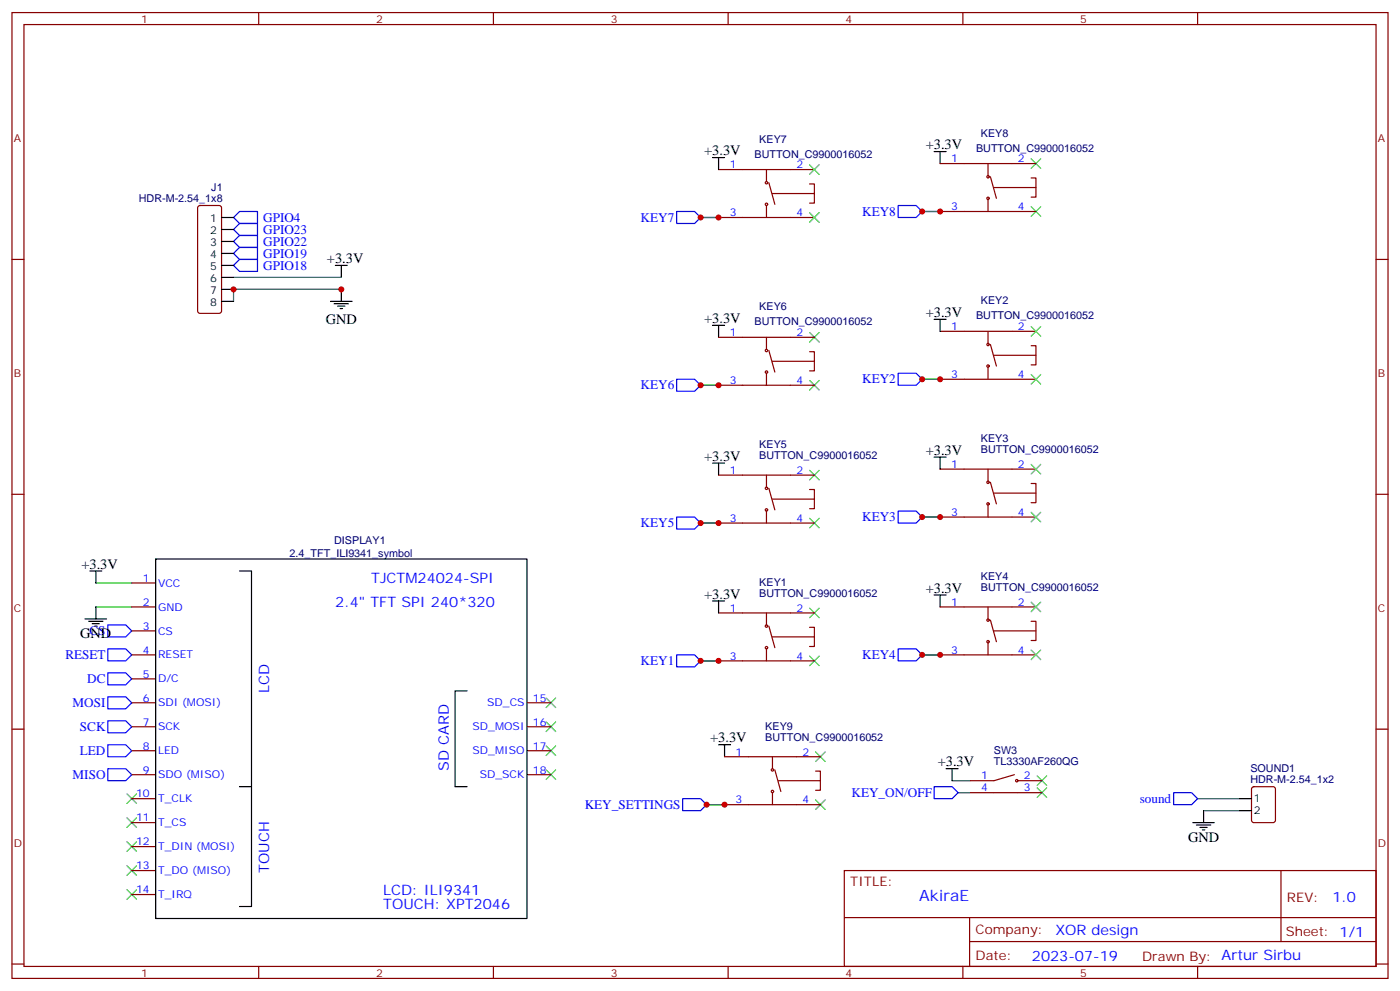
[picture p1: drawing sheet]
<svg xmlns="http://www.w3.org/2000/svg" width="412mm" height="292mm" viewBox="0 0 412 292" stroke-linecap="round" stroke-linejoin="round" font-family="sans-serif">
<g fill="none" stroke="#870000" stroke-width=".35">
<path d="M3.5 3.7h405.4v284.3h-405.4zM7.1 7.2h398.2v277.3h-398.2zM76.2 3.7v3.5M145.3 3.7v3.5M214.5 3.7v3.5M283.6 3.7v3.5M352.8 3.7v3.5M211.7 49.9h28.2M225.8 49.9v3.5M226.5 53.8l1.7 6.3M227.5 57h12.4M238.5 54.2h1.4v5.6h-1.4"/>
<path d="M276.9 48.2h28.3M291 48.2v3.5M291 58.7v3.6M291.7 52l1.8 6.4M292.8 55.2h12.4M303.7 52.4h1.5v5.6h-1.5M3.5 76.4h3.6M58.4 60.7l.5-.2h5.7l.5 .2 .2 .5v30.3l-.3 .5-.4 .3h-5.7l-.5-.3-.2-.5v-30.3zM211.7 64h28.2M225.8 60.5v3.5M276.9 62.3h28.3M405.3 76.4h3.6"/>
<path d="M211.7 99.3h28.2M225.8 99.3v3.5M276.9 97.5h28.3M291 97.5v3.6M211.7 113.4h28.2M225.8 109.9v3.5M226.5 103.2l1.7 6.3M227.5 106.4h12.4M238.5 103.5h1.4v5.7h-1.4M276.9 111.7h28.3M291 108.1v3.6M291.7 101.4l1.8 6.4"/>
<path d="M292.8 104.6h12.4M303.7 101.8h1.5v5.6h-1.5M211.7 139.9h28.2M225.8 139.9v3.5M276.9 138.1h28.3M291 138.1v3.5M3.5 145.5h3.6M211.7 154h28.2M225.8 150.5v3.5M226.5 143.8l1.7 6.3M227.5 146.9h12.4M238.5 144.1h1.4v5.7h-1.4"/>
<path d="M276.9 152.2h28.3M291 148.7v3.5M291.7 142l1.8 6.3M292.8 145.2h12.4M303.7 142.3h1.5v5.7h-1.5M405.3 145.5h3.6M38.8 171.6h7.1M38.8 178.7h7.1M276.9 178.7h28.3M291 178.7v3.5M38.8 185.7h7.1M38.8 192.8h7.1"/>
<path d="M38.8 199.8h7.1M211.7 194.6h28.2M211.7 180.4h28.2M225.8 180.4v3.6M225.8 191v3.6M226.5 184.3l1.7 6.4M227.5 187.5h12.4M238.5 184.7h1.4v5.6h-1.4M276.9 192.8h28.3M291 189.3v3.5M291.7 182.6l1.8 6.3M292.8 185.7h12.4"/>
<path d="M303.7 182.9h1.5v5.7h-1.5M3.5 214.7h3.6M38.8 206.9h7.1M38.8 214h7.1M155.2 206.9h7.1M155.2 214h7.1M405.3 214.7h3.6M38.8 221h7.1M38.8 228.1h7.1M38.8 235.1h7.1M155.2 221h7.1M155.2 228.1h7.1"/>
<path d="M213.4 236.9h28.3M213.4 222.8h28.3M227.5 222.8v3.5M227.5 233.4v3.5M228.2 226.7l1.8 6.3M229.3 229.8h12.4M240.2 227h1.5v5.7h-1.5M285.8 233.4h21.1M298.8 228.1l-6 1.7h-7M299.9 229.8h7M368.9 231.8l.5-.2h5.6l.7 .4v9.5l-.5 .6-5.8 .1-.7-.5v-9.4zM38.8 242.2h7.1"/>
<path d="M38.8 249.2h7.1M38.8 256.3h7.1M248.7 256.3h156.6v28.2h-156.6zM377.3 256.3v20.9M38.8 263.3h7.1M248.7 270.1h156.5M285.6 277.2h119.6M285.6 270.1v14.2M3.5 283.8h3.6M76.2 284.5v3.5M145.3 284.5v3.5M214.5 284.5v3.5"/>
<path d="M283.6 284.5v3.5M352.8 284.5v3.5M405.3 283.8h3.6"/>
<circle cx="225.8" cy="53.8" r=".35"/>
<circle cx="291" cy="58.4" r=".35"/>
<circle cx="291" cy="52" r=".35"/>
<circle cx="225.8" cy="60.1" r=".35"/>
<circle cx="225.8" cy="103.2" r=".35"/>
<circle cx="225.8" cy="109.5" r=".35"/>
<circle cx="291" cy="107.8" r=".35"/>
<circle cx="291" cy="101.4" r=".35"/>
<circle cx="225.8" cy="150.1" r=".35"/>
<circle cx="225.8" cy="143.8" r=".35"/>
<circle cx="291" cy="148.3" r=".35"/>
<circle cx="291" cy="142" r=".35"/>
<circle cx="225.8" cy="184.3" r=".35"/>
<circle cx="225.8" cy="190.7" r=".35"/>
<circle cx="291" cy="188.9" r=".35"/>
<circle cx="291" cy="182.6" r=".35"/>
<circle cx="227.5" cy="233" r=".35"/>
<circle cx="227.5" cy="226.7" r=".35"/>
<circle cx="299.5" cy="229.8" r=".35"/>
</g>
<g fill="none" stroke="#3c3" stroke-width=".35">
<path d="M238.5 48.5l2.8 2.8M241.3 48.5l-2.8 2.8M303.7 46.7l2.9 2.9M306.6 46.7l-2.9 2.9M238.5 62.6l2.8 2.8M241.3 62.6l-2.8 2.8M303.7 60.9l2.9 2.8M306.6 60.9l-2.9 2.8M238.5 97.9l2.8 2.8M241.3 97.9l-2.8 2.8M303.7 96.1l2.9 2.9M306.6 96.1l-2.9 2.9"/>
<path d="M238.5 112l2.8 2.8M241.3 112l-2.8 2.8M303.7 110.2l2.9 2.9M306.6 110.2l-2.9 2.9M238.5 138.5l2.8 2.8M241.3 138.5l-2.8 2.8M303.7 136.7l2.9 2.8M306.6 136.7l-2.9 2.8M238.5 152.6l2.8 2.8M241.3 152.6l-2.8 2.8M303.7 150.8l2.9 2.8M306.6 150.8l-2.9 2.8"/>
<path d="M238.5 179l2.8 2.9M241.3 179l-2.8 2.9M303.7 177.3l2.9 2.8M306.6 177.3l-2.9 2.8M238.5 193.1l2.8 2.9M241.3 193.1l-2.8 2.9M303.7 191.4l2.9 2.8M306.6 191.4l-2.9 2.8M160.9 205.5l2.8 2.8M160.9 212.5l2.8 2.9M160.9 219.6l2.8 2.8M163.7 205.5l-2.8 2.8"/>
<path d="M163.7 212.5l-2.8 2.9M163.7 219.6l-2.8 2.8M37.4 233.7l2.8 2.8M40.2 233.7l-2.8 2.8M160.9 226.7l2.8 2.8M163.7 226.7l-2.8 2.8M240.2 235.5l2.9 2.8M240.2 221.4l2.9 2.8M243.1 235.5l-2.9 2.8M243.1 221.4l-2.9 2.8M305.5 228.4l2.8 2.8M305.5 232l2.8 2.8"/>
<path d="M308.3 228.4l-2.8 2.8M308.3 232l-2.8 2.8M37.4 254.9l2.8 2.8M37.4 247.8l2.8 2.8M37.4 240.8l2.8 2.8M40.2 254.9l-2.8 2.8M40.2 247.8l-2.8 2.8M40.2 240.8l-2.8 2.8M37.4 261.9l2.8 2.9M40.2 261.9l-2.8 2.9"/>
</g>
<g fill="none" stroke="#008700" stroke-width=".35">
<path d="M206.4 64h5.3M271.6 62.3h5.3M68.8 85.2h31.7h-31.7v3.5M68.8 81.7h31.7M206.4 113.4h5.3M271.6 111.7h5.3M206.4 154h5.3M271.6 152.2h5.3M28.2 171.6h10.6M28.2 178.7h10.6M206.4 194.6h5.3M271.6 192.8h5.3"/>
<path d="M208.1 236.9h5.3M280.5 229.8h5.3M282.2 233.4h3.6M352.8 235.1h12.3M354.5 238.7h10.6"/>
</g>
<g fill="none" stroke="#000" stroke-width=".35">
<path d="M209.9 46.4h3.5M211.7 46.4v3.5M275.2 44.6h3.5M276.9 44.6v3.6M65.3 78.1h3.5M65.3 64h3.5M65.3 67.6h3.5M65.3 71.1h3.5M65.3 74.6h3.5M98.8 78.1h3.5M100.5 78.1v3.6M65.3 88.7h3.5"/>
<path d="M65.3 81.7h3.5M65.3 85.2h3.5M97.4 88.7h6.3M98.4 89.4h4.3M99.5 90.1h2.1M100.2 90.8h.7M100.5 85.2v3.5M209.9 95.8h3.5M211.7 95.8v3.5M275.2 94h3.5M276.9 94v3.5M209.9 136.3h3.5"/>
<path d="M211.7 136.3v3.6M275.2 134.6h3.5M276.9 134.6v3.5M26.5 168.1h3.5M28.2 168.1v3.5M28.2 178.7v3.5M45.9 164.6h109.3v105.8h-109.3zM70.6 168.1h3.5v63.5h-3.5M209.9 176.9h3.5M211.7 176.9v3.5M275.2 175.2h3.5M276.9 175.2v3.5"/>
<path d="M25 182.2h6.4M26.1 182.9h4.2M27.2 183.6h2.1M27.9 184.3h.7M137.6 203.4h-3.5v28.2h3.5M211.7 219.3h3.5M213.4 219.3v3.5M74.1 231.6v35.3h-3.5M278.7 226.3h3.5M280.5 226.3v3.5M354.5 238.7v3.5M365.1 235.1h3.6"/>
<path d="M365.1 238.7h3.6M351.4 242.2h6.3M352.4 242.9h4.3M353.5 243.6h2.1M354.2 244.3h.7"/>
</g>
<g fill="none" stroke="#00f" stroke-width=".35">
<path d="M68.8 74.6l1.8-1.8h5.2v3.6h-5.2zM68.8 78.1l1.8-1.7h5.2v3.5h-5.2zM68.8 67.6l1.8-1.8h5.2v3.5h-5.2zM68.8 64l1.8-1.7h5.2v3.5h-5.2zM70.6 69.3h5.2v3.5h-5.2l-1.8-1.7zM199.3 62.3h5.3l1.8 1.7-1.8 1.8h-5.3zM264.6 60.5h5.3l1.7 1.8-1.7 1.7h-5.3zM199.3 111.7h5.3l1.8 1.7-1.8 1.8h-5.3zM264.6 109.9h5.3l1.7 1.8-1.7 1.7h-5.3zM199.3 152.2h5.3l1.8 1.8-1.8 1.8h-5.3zM264.6 150.5h5.3l1.7 1.7-1.7 1.8h-5.3zM31.7 198.1h5.3l1.8 1.7-1.8 1.8h-5.3z"/>
<path d="M31.7 191h5.3l1.8 1.8-1.8 1.8h-5.3zM31.7 184h5.3l1.8 1.7-1.8 1.8h-5.3zM199.3 192.8h5.3l1.8 1.8-1.8 1.7h-5.3zM264.6 191h5.3l1.7 1.8-1.7 1.8h-5.3zM31.7 219.3h5.3l1.8 1.7-1.8 1.8h-5.3zM31.7 212.2h5.3l1.8 1.8-1.8 1.7h-5.3zM31.7 205.1h5.3l1.8 1.8-1.8 1.8h-5.3zM31.7 226.3h5.3l1.8 1.8-1.8 1.7h-5.3zM201.1 235.1h5.3l1.7 1.8-1.7 1.8h-5.3zM275.2 231.6h5.3l1.7 1.8-1.7 1.7h-5.3zM345.7 233.4h5.3l1.8 1.7-1.8 1.8h-5.3z"/>
</g>
<g fill="#c00">
<circle cx="211.7" cy="194.6" r=".88"/>
<circle cx="271.6" cy="62.3" r=".88"/>
<circle cx="213.4" cy="236.9" r=".88"/>
<circle cx="208.1" cy="236.9" r=".88"/>
<circle cx="276.9" cy="62.3" r=".88"/>
<circle cx="211.7" cy="64" r=".88"/>
<circle cx="206.4" cy="64" r=".88"/>
<circle cx="206.4" cy="113.4" r=".88"/>
<circle cx="211.7" cy="113.4" r=".88"/>
<circle cx="206.4" cy="154" r=".88"/>
<circle cx="211.7" cy="154" r=".88"/>
<circle cx="206.4" cy="194.6" r=".88"/>
<circle cx="271.6" cy="192.8" r=".88"/>
<circle cx="276.9" cy="192.8" r=".88"/>
<circle cx="276.9" cy="152.2" r=".88"/>
<circle cx="271.6" cy="152.2" r=".88"/>
<circle cx="276.9" cy="111.7" r=".88"/>
<circle cx="271.6" cy="111.7" r=".88"/>
<circle cx="68.8" cy="85.2" r=".88"/>
<circle cx="100.5" cy="85.2" r=".88"/>
</g>
<text font-size="4.6" fill="#00f" x="270.8" y="265.3">AkiraE</text>
<g font-size="4.2">
<text x="207.4" y="45.7">+3.3V</text>
<text x="272.7" y="43.9">+3.3V</text>
<text x="96.3" y="77.4">+3.3V</text>
<text x="96" y="95.4">GND</text>
<text x="207.4" y="95.1">+3.3V</text>
<text x="272.7" y="93.3">+3.3V</text>
<text x="207.4" y="135.6">+3.3V</text>
<text x="272.7" y="133.9">+3.3V</text>
<text x="24" y="167.4">+3.3V</text>
<text x="207.4" y="176.2">+3.3V</text>
<text x="272.7" y="174.4">+3.3V</text>
<text x="23.6" y="187.9">GND</text>
<text x="209.2" y="218.5">+3.3V</text>
<text x="276.2" y="225.6">+3.3V</text>
<text x="350" y="247.8">GND</text>
</g>
<g font-size="4.2" fill="#00f">
<text x="109.4" y="171.6">TJCTM24024-SPI</text>
<text x="98.8" y="178.7">2.4&quot; TFT SPI 240*320</text>
<text x="79.3" y="204.1" transform="rotate(-90 79.3 204.1)">LCD</text>
<text x="132.2" y="227" transform="rotate(-90 132.2 227)">SD CARD</text>
<text x="79.3" y="257" transform="rotate(-90 79.3 257)">TOUCH</text>
<text x="112.9" y="263.3">LCD: ILI9341</text>
<text x="112.9" y="267.6">TOUCH: XPT2046</text>
<text x="392.5" y="265.6">1.0</text>
<text x="310.9" y="275.1">XOR design</text>
<text x="304" y="282.9">2023-07-19</text>
</g>
<g font-size="3.9" fill="#00f">
<text x="77.5" y="65.3">GPIO4</text>
<text x="188.7" y="65.2">KEY7</text>
<text x="254" y="63.5">KEY8</text>
<text x="77.5" y="68.8">GPIO23</text>
<text x="77.5" y="75.9">GPIO19</text>
<text x="77.5" y="72.4">GPIO22</text>
<text x="77.5" y="79.4">GPIO18</text>
<text x="254" y="112.8">KEY2</text>
<text x="188.7" y="114.6">KEY6</text>
<text x="188.7" y="155.2">KEY5</text>
<text x="254" y="153.5">KEY3</text>
<text x="26.3" y="186.9">CS</text>
<text x="19.2" y="194.1">RESET</text>
<text x="188.7" y="195.8">KEY1</text>
<text x="254" y="194">KEY4</text>
<text x="25.7" y="201.1">DC</text>
<text x="21.4" y="208.2">MOSI</text>
<text x="23.6" y="215.2">SCK</text>
<text x="23.5" y="222.3">LED</text>
<text x="21.4" y="229.3">MISO</text>
<text x="172.2" y="238.1">KEY_SETTINGS</text>
<text x="250.8" y="234.6">KEY_ON/OFF</text>
<text x="335.7" y="236.4">sound</text>
</g>
<g font-size="3.9" fill="#800">
<text x="250.5" y="260.9">TITLE:</text>
<text x="379.1" y="265.6">REV:</text>
<text x="287.4" y="275.1">Company:</text>
<text x="378.7" y="275.7">Sheet: 1/1</text>
<text x="287.4" y="282.8">Date:</text>
<text x="336.4" y="282.8">Drawn By: Artur Sirbu</text>
</g>
<g font-size="3.2" fill="#800">
<text x="41.6" y="6.7">1</text>
<text x="110.8" y="6.7">2</text>
<text x="179.9" y="6.7">3</text>
<text x="249.1" y="6.7">4</text>
<text x="318.2" y="6.7">5</text>
<text x="4.1" y="41.8">A</text>
<text x="405.9" y="41.8">A</text>
<text x="4.1" y="110.9">B</text>
<text x="405.9" y="110.9">B</text>
<text x="4.1" y="180.1">C</text>
<text x="405.9" y="180.1">C</text>
<text x="4.1" y="249.2">D</text>
<text x="405.9" y="249.2">D</text>
<text x="41.6" y="287.5">1</text>
<text x="110.8" y="287.5">2</text>
<text x="179.9" y="287.5">3</text>
<text x="249.1" y="287.5">4</text>
<text x="318.2" y="287.5">5</text>
</g>
<g font-size="3.2" fill="#000080">
<text x="288.9" y="40.2">KEY8</text>
<text x="222.2" y="46.4">BUTTON_C9900016052</text>
<text x="223.7" y="42">KEY7</text>
<text x="287.5" y="44.6">BUTTON_C9900016052</text>
<text x="40.9" y="59.4">HDR-M-2.54_1x8</text>
<text x="62.2" y="56.3">J1</text>
<text x="288.9" y="89.6">KEY2</text>
<text x="222.2" y="95.8">BUTTON_C9900016052</text>
<text x="223.7" y="91.4">KEY6</text>
<text x="287.5" y="94">BUTTON_C9900016052</text>
<text x="223.7" y="132">KEY5</text>
<text x="288.9" y="130.2">KEY3</text>
<text x="223.7" y="135.2">BUTTON_C9900016052</text>
<text x="288.9" y="133.4">BUTTON_C9900016052</text>
<text x="98.4" y="160.3">DISPLAY1</text>
<text x="85.3" y="163.9">2.4_TFT_ILI9341_symbol</text>
<text x="223.7" y="172.5">KEY1</text>
<text x="288.9" y="174">BUTTON_C9900016052</text>
<text x="288.9" y="170.8">KEY4</text>
<text x="223.7" y="175.8">BUTTON_C9900016052</text>
<text x="225.4" y="214.9">KEY9</text>
<text x="225.4" y="218.1">BUTTON_C9900016052</text>
<text x="292.8" y="225.2">TL3330AF260QG</text>
<text x="292.8" y="222">SW3</text>
<text x="368.3" y="227.4">SOUND1</text>
<text x="368.3" y="230.5">HDR-M-2.54_1x2</text>
</g>
<g font-size="3.2" fill="#00f">
<text x="280.2" y="47.8">1</text>
<text x="299.9" y="47.8">2</text>
<text x="214.9" y="49.6">1</text>
<text x="234.6" y="49.6">2</text>
<text x="214.9" y="63.7">3</text>
<text x="234.6" y="63.7">4</text>
<text x="280.2" y="61.9">3</text>
<text x="299.9" y="61.9">4</text>
<text x="214.9" y="99">1</text>
<text x="234.6" y="99">2</text>
<text x="280.2" y="97.2">1</text>
<text x="299.9" y="97.2">2</text>
<text x="214.9" y="113.1">3</text>
<text x="234.6" y="113.1">4</text>
<text x="280.2" y="111.3">3</text>
<text x="299.9" y="111.3">4</text>
<text x="280.2" y="137.8">1</text>
<text x="299.9" y="137.8">2</text>
<text x="214.9" y="139.5">1</text>
<text x="234.6" y="139.5">2</text>
<text x="214.9" y="153.6">3</text>
<text x="234.6" y="153.6">4</text>
<text x="280.2" y="151.9">3</text>
<text x="299.9" y="151.9">4</text>
<text x="42.1" y="171.3">1</text>
<text x="46.6" y="172.7">VCC</text>
<text x="42.1" y="178.3">2</text>
<text x="46.6" y="179.7">GND</text>
<text x="280.2" y="178.3">1</text>
<text x="299.9" y="178.3">2</text>
<text x="42.1" y="185.4">3</text>
<text x="214.9" y="180.1">1</text>
<text x="234.6" y="180.1">2</text>
<text x="46.6" y="186.8">CS</text>
<text x="42.1" y="192.4">4</text>
<text x="46.6" y="193.9">RESET</text>
<text x="214.9" y="194.2">3</text>
<text x="234.6" y="194.2">4</text>
<text x="280.2" y="192.4">3</text>
<text x="299.9" y="192.4">4</text>
<text x="42.1" y="199.5">5</text>
<text x="46.6" y="200.9">D/C</text>
<text x="42.1" y="206.6">6</text>
<text x="46.6" y="208">SDI (MOSI)</text>
<text x="143.5" y="208">SD_CS</text>
<text x="157" y="206.6">15</text>
<text x="42.1" y="213.6">7</text>
<text x="46.6" y="215">SCK</text>
<text x="139.2" y="215">SD_MOSI</text>
<text x="157" y="213.6">16</text>
<text x="42.1" y="220.7">8</text>
<text x="157" y="220.7">17</text>
<text x="42.1" y="227.7">9</text>
<text x="46.6" y="222.1">LED</text>
<text x="139.2" y="222.1">SD_MISO</text>
<text x="157" y="227.7">18</text>
<text x="216.7" y="222.4">1</text>
<text x="236.4" y="222.4">2</text>
<text x="46.6" y="229.1">SDO (MISO)</text>
<text x="141.3" y="229.1">SD_SCK</text>
<text x="289" y="233">4</text>
<text x="289" y="229.5">1</text>
<text x="301.6" y="233">3</text>
<text x="301.6" y="229.5">2</text>
<text x="40.1" y="234.8">10</text>
<text x="46.6" y="236.2">T_CLK</text>
<text x="216.7" y="236.5">3</text>
<text x="236.4" y="236.5">4</text>
<text x="40.1" y="241.8">11</text>
<text x="46.6" y="243.2">T_CS</text>
<text x="40.1" y="248.9">12</text>
<text x="46.6" y="250.3">T_DIN (MOSI)</text>
<text x="40.1" y="255.9">13</text>
<text x="46.6" y="257.4">T_DO (MISO)</text>
<text x="40.1" y="263">14</text>
<text x="46.6" y="264.4">T_IRQ</text>
</g>
<g font-size="3.2">
<text x="61.9" y="65.4">1</text>
<text x="61.9" y="69">2</text>
<text x="61.9" y="72.5">3</text>
<text x="61.9" y="76">4</text>
<text x="61.9" y="79.6">5</text>
<text x="61.9" y="83.1">6</text>
<text x="61.9" y="86.6">7</text>
<text x="61.9" y="90.1">8</text>
<text x="369.4" y="236.2">1</text>
<text x="369.4" y="239.7">2</text>
</g>
</svg>
